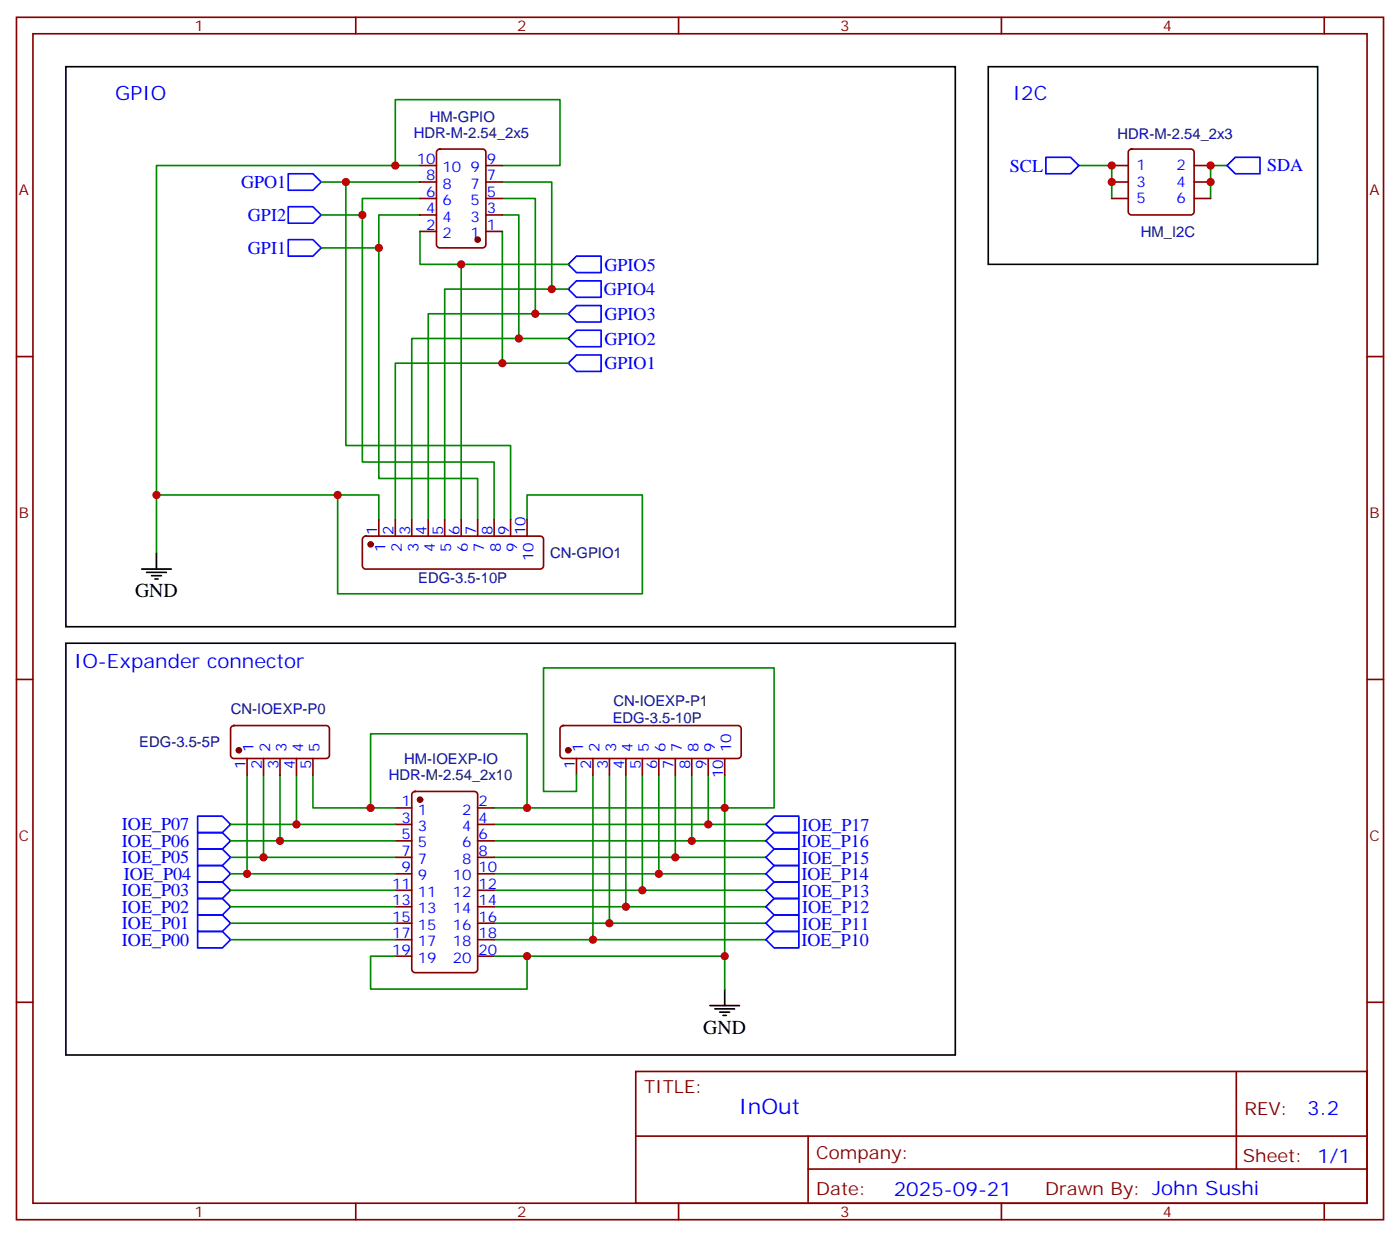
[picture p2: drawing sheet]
<svg xmlns="http://www.w3.org/2000/svg" width="300mm" height="265mm" viewBox="0 0 300 265" stroke-linecap="round" stroke-linejoin="round" font-family="sans-serif">
<g fill="none" stroke="#870000" stroke-width=".35">
<path d="M3.5 3.7h292.8v257.5h-292.8zM7.1 7.2h285.7v250.5h-285.7zM76.2 3.7v3.5M145.3 3.7v3.5M214.5 3.7v3.5M283.6 3.7v3.5M90 35.5h3.5M90 39h3.5M93.7 32.1l.5-.2h9.2a.71 .71 0 0 1 .7 .7v19.8a.76 .76 0 0 1-.7 .7h-9.2a.76 .76 0 0 1-.7-.7v-19.8zM104.1 35.5h3.5M104.1 39h3.5M238.1 35.5h3.6"/>
<path d="M238.1 39h3.6M241.9 32.1l.5-.2h12.7a.71 .71 0 0 1 .7 .7v12.7a.76 .76 0 0 1-.7 .7h-12.7a.76 .76 0 0 1-.7-.7v-12.7zM255.8 35.5h3.5M255.8 39h3.5M90 42.5h3.5M90 49.6h3.5M90 46h3.5M104.1 42.5h3.5M104.1 49.6h3.5M104.1 46h3.5M238.1 42.5h3.6M255.8 42.5h3.5"/>
<path d="M3.5 76.4h3.6M292.8 76.4h3.5M77.8 115l.5-.2h37.4a.71 .71 0 0 1 .7 .7v5.7a.76 .76 0 0 1-.7 .7h-37.4a.76 .76 0 0 1-.7-.7v-5.7zM81.1 111.3v3.5M84.7 111.3v3.5M88.2 111.3v3.5M91.7 111.3v3.5M95.2 111.3v3.5M98.8 111.3v3.5M102.3 111.3v3.5M105.8 111.3v3.5M109.4 111.3v3.5"/>
<path d="M112.9 111.3v3.5M3.5 145.5h3.6M49.6 155.6l.5-.2h19.7a.71 .71 0 0 1 .8 .7v5.6a.76 .76 0 0 1-.8 .8h-19.7a.76 .76 0 0 1-.7-.8v-5.6zM120.2 155.6l.4-.2h37.4a.71 .71 0 0 1 .7 .7v5.6a.76 .76 0 0 1-.7 .8h-37.4a.76 .76 0 0 1-.7-.8v-5.6zM292.8 145.5h3.5M52.9 162.5v3.5M56.4 162.5v3.5M60 162.5v3.5M63.5 162.5v3.5M67 162.5v3.5M84.7 173h3.5M84.7 176.6h3.5"/>
<path d="M88.4 169.7l.5-.2h12.7a.71 .71 0 0 1 .7 .7v37.4a.76 .76 0 0 1-.7 .7h-12.7a.76 .76 0 0 1-.7-.7v-37.4zM102.3 173h3.5M102.3 176.6h3.5M123.5 162.5v3.5M127 162.5v3.5M130.5 162.5v3.5M134.1 162.5v3.5M137.6 162.5v3.5M141.1 162.5v3.5M144.6 162.5v3.5M148.2 162.5v3.5M151.7 162.5v3.5"/>
<path d="M155.2 162.5v3.5M84.7 180.1h3.5M84.7 197.7h3.5M84.7 183.6h3.5M84.7 194.2h3.5M84.7 187.1h3.5M84.7 190.7h3.5M102.3 180.1h3.5M102.3 197.7h3.5M102.3 183.6h3.5M102.3 194.2h3.5M102.3 187.1h3.5"/>
<path d="M102.3 190.7h3.5M3.5 214.7h3.6M84.7 204.8h3.5M84.7 201.3h3.5M102.3 204.8h3.5M102.3 201.3h3.5M292.8 214.7h3.5M136.2 229.5h156.6v28.2h-156.6zM264.8 229.5v20.9M76.2 257.7v3.5M136.2 243.3h156.5M145.3 257.7v3.5"/>
<path d="M173.1 250.4h119.6M173.1 243.3v14.1M214.5 257.7v3.5M283.6 257.7v3.5"/>
</g>
<g fill="none" stroke="#00f" stroke-width=".35">
<path d="M61.7 37.2h5.3l1.8 1.8-1.8 1.7h-5.3zM224 33.7h5.3l1.8 1.8-1.8 1.7h-5.3zM262.8 35.5l1.8-1.8h5.3v3.5h-5.3zM61.7 51.3h5.3l1.8 1.8-1.8 1.8h-5.3zM61.7 44.3h5.3l1.8 1.7-1.8 1.8h-5.3zM121.7 56.6l1.8-1.7h5.3v3.5h-5.3zM121.7 67.2l1.8-1.8h5.3v3.6h-5.3zM121.7 72.5l1.8-1.8h5.3v3.6h-5.3zM123.5 76h5.3v3.6h-5.3l-1.8-1.8zM123.5 60.1h5.3v3.6h-5.3l-1.8-1.8zM42.3 178.3h5.3l1.8 1.8-1.8 1.8h-5.3zM42.3 174.8h5.3l1.8 1.8-1.8 1.7h-5.3z"/>
<path d="M164 176.6l1.8-1.8h5.3v3.5h-5.3zM42.3 199.5h5.3l1.8 1.8-1.8 1.7h-5.3zM42.3 196h5.3l1.8 1.7-1.8 1.8h-5.3zM42.3 192.4h5.3l1.8 1.8-1.8 1.8h-5.3zM42.3 188.9h5.3l1.8 1.8-1.8 1.7h-5.3zM42.3 185.4h5.3l1.8 1.7-1.8 1.8h-5.3zM42.3 181.9h5.3l1.8 1.7-1.8 1.8h-5.3zM164 180.1l1.8-1.8h5.3v3.6h-5.3zM164 183.6l1.8-1.7h5.3v3.5h-5.3zM164 187.1l1.8-1.7h5.3v3.5h-5.3zM164 194.2l1.8-1.8h5.3v3.6h-5.3zM165.8 188.9h5.3v3.5h-5.3l-1.8-1.7z"/>
<path d="M165.8 196h5.3v3.5h-5.3l-1.8-1.8zM164 201.3l1.8-1.8h5.3v3.5h-5.3z"/>
</g>
<g fill="none" stroke="#008700" stroke-width=".35">
<path d="M68.8 39h21.2M74.1 39v56.4h35.3v15.9M84.7 35.5v-14.2h35.2v14.2h-12.3M90 35.5h-56.5v82.9M107.6 39h10.6v22.9h3.5M231.1 35.5h7v7M262.8 35.5h-3.5v7M77.6 46v53h28.2v12.3M81.1 53.1v49.4h21.2v8.8M90 49.6v7h31.7M90 42.5h-12.4v3.5h-8.8M90 46h-8.9v7.1h-12.3"/>
<path d="M98.8 56.6v54.7M107.6 49.6v28.2h14.1M107.6 46h3.5v26.5h10.6M107.6 42.5h7.1v24.7h7M107.6 77.8h-22.9v33.5M111.1 72.5h-22.9v38.8M114.7 67.2h-23v44.1M118.2 61.9h-23v49.4M33.5 106h47.6v5.3M72.3 106v21.2h65.3v-21.2h-24.7v5.3M49.4 176.6h35.3M52.9 166v21.1"/>
<path d="M56.4 166v17.6M60 166v14.1M63.5 166v10.6M67 166v7h12.4M84.7 173h-5.3v-15.8h33.5v15.8h-7.1M105.8 176.6h58.2M112.9 173h42.3v31.8M123.5 166v3.5h-7.1v-26.4h49.4v29.9h-10.6v-7M127 166v35.3M130.5 166v31.7M134.1 166v28.2M137.6 166v24.7"/>
<path d="M141.1 166v21.1M144.6 166v17.6M148.2 166v14.1M151.7 166v10.6M49.4 180.1h35.3M49.4 183.6h35.3M49.4 187.1h35.3M49.4 190.7h35.3M49.4 194.2h35.3M49.4 197.7h35.3M105.8 180.1h58.2M105.8 183.6h58.2"/>
<path d="M105.8 187.1h58.2M105.8 190.7h58.2M105.8 194.2h58.2M105.8 197.7h58.2M49.4 201.3h35.3M84.7 204.8h-5.3v7h33.5v-7M105.8 204.8h49.4v7M105.8 201.3h58.2"/>
</g>
<g fill="none" stroke="#000" stroke-width=".35">
<path d="M14.1 14.3h190.5v119.9h-190.5zM211.7 14.3h70.5v42.3h-70.5zM33.5 118.4v3.5M14.1 137.8h190.5v88.2h-190.5zM30.3 121.9h6.4M31.4 122.6h4.2M32.5 123.3h2.1M33.2 124h.7M152 215.4h6.4M153.1 216.1h4.2M154.2 216.8h2.1M154.9 217.5h.7"/>
<path d="M155.2 211.8v3.6"/>
</g>
<g fill="#870000" stroke="#870000" stroke-width=".35">
<circle cx="90" cy="171.3" r=".53"/>
<circle cx="102.3" cy="51.3" r=".53"/>
<circle cx="79.4" cy="116.6" r=".53"/>
<circle cx="51.2" cy="160.7" r=".53"/>
<circle cx="121.7" cy="160.7" r=".53"/>
</g>
<g fill="#c00">
<circle cx="112.9" cy="204.8" r=".88"/>
<circle cx="155.2" cy="204.8" r=".88"/>
<circle cx="112.9" cy="173" r=".88"/>
<circle cx="238.1" cy="35.5" r=".88"/>
<circle cx="238.1" cy="39" r=".88"/>
<circle cx="259.3" cy="35.5" r=".88"/>
<circle cx="259.3" cy="39" r=".88"/>
<circle cx="84.7" cy="35.5" r=".88"/>
<circle cx="107.6" cy="77.8" r=".88"/>
<circle cx="111.1" cy="72.5" r=".88"/>
<circle cx="114.7" cy="67.2" r=".88"/>
<circle cx="118.2" cy="61.9" r=".88"/>
<circle cx="98.8" cy="56.6" r=".88"/>
<circle cx="81.1" cy="53.1" r=".88"/>
<circle cx="77.6" cy="46" r=".88"/>
<circle cx="74.1" cy="39" r=".88"/>
<circle cx="33.5" cy="106" r=".88"/>
<circle cx="72.3" cy="106" r=".88"/>
<circle cx="155.2" cy="173" r=".88"/>
<circle cx="127" cy="201.3" r=".88"/>
<circle cx="130.5" cy="197.7" r=".88"/>
<circle cx="134.1" cy="194.2" r=".88"/>
<circle cx="137.6" cy="190.7" r=".88"/>
<circle cx="141.1" cy="187.1" r=".88"/>
<circle cx="144.6" cy="183.6" r=".88"/>
<circle cx="148.2" cy="180.1" r=".88"/>
<circle cx="151.7" cy="176.6" r=".88"/>
<circle cx="52.9" cy="187.1" r=".88"/>
<circle cx="56.4" cy="183.6" r=".88"/>
<circle cx="60" cy="180.1" r=".88"/>
<circle cx="63.5" cy="176.6" r=".88"/>
<circle cx="79.4" cy="173" r=".88"/>
</g>
<text font-size="4.6" fill="#00f" x="158.3" y="238.5">InOut</text>
<g font-size="4.2" fill="#00f">
<text x="24.7" y="21.3">GPIO</text>
<text x="217" y="21.3">I2C</text>
<text x="15.9" y="143.1">IO-Expander connector</text>
<text x="280" y="238.7">3.2</text>
<text x="191.4" y="256.1">2025-09-21</text>
</g>
<g font-size="4.2">
<text x="28.9" y="128">GND</text>
<text x="150.6" y="221.5">GND</text>
</g>
<g font-size="3.9" fill="#00f">
<text x="51.6" y="40.3">GPO1</text>
<text x="216.3" y="36.8">SCL</text>
<text x="271.4" y="36.7">SDA</text>
<text x="53.1" y="47.3">GPI2</text>
<text x="53.1" y="54.4">GPI1</text>
<text x="129.5" y="58">GPIO5</text>
<text x="129.3" y="63.3">GPIO4</text>
<text x="129.5" y="68.6">GPIO3</text>
<text x="129.5" y="73.8">GPIO2</text>
<text x="129.5" y="79.1">GPIO1</text>
<text x="26.1" y="177.8">IOE_P07</text>
<text x="171.8" y="177.9">IOE_P17</text>
<text x="26.1" y="184.9">IOE_P05</text>
<text x="26.1" y="181.4">IOE_P06</text>
<text x="171.7" y="181.4">IOE_P16</text>
<text x="171.8" y="185">IOE_P15</text>
<text x="26.1" y="191.9">IOE_P03</text>
<text x="26.5" y="188.4">IOE_P04</text>
<text x="171.7" y="188.5">IOE_P14</text>
<text x="26.1" y="195.5">IOE_P02</text>
<text x="171.8" y="192">IOE_P13</text>
<text x="171.8" y="195.6">IOE_P12</text>
<text x="26.1" y="202.5">IOE_P00</text>
<text x="26.1" y="199">IOE_P01</text>
<text x="171.7" y="202.6">IOE_P10</text>
<text x="171.8" y="199.1">IOE_P11</text>
</g>
<g font-size="3.9" fill="#800">
<text x="137.9" y="234.1">TITLE:</text>
<text x="266.6" y="238.7">REV:</text>
<text x="174.8" y="248.3">Company:</text>
<text x="266.2" y="248.9">Sheet: 1/1</text>
<text x="174.8" y="255.9">Date:</text>
<text x="223.9" y="256">Drawn By: John Sushi</text>
</g>
<g font-size="3.2" fill="#800">
<text x="41.6" y="6.7">1</text>
<text x="110.8" y="6.7">2</text>
<text x="179.9" y="6.7">3</text>
<text x="249.1" y="6.7">4</text>
<text x="4.1" y="41.8">A</text>
<text x="293.3" y="41.8">A</text>
<text x="4.1" y="110.9">B</text>
<text x="293.3" y="110.9">B</text>
<text x="4.1" y="180.1">C</text>
<text x="293.3" y="180.1">C</text>
<text x="41.6" y="260.7">1</text>
<text x="110.8" y="260.7">2</text>
<text x="179.9" y="260.7">3</text>
<text x="249.1" y="260.7">4</text>
</g>
<g font-size="3.2" fill="#000080">
<text x="88.6" y="29.6">HDR-M-2.54_2x5</text>
<text x="92.1" y="26.1">HM-GPIO</text>
<text x="239.4" y="29.7">HDR-M-2.54_2x3</text>
<text x="244.4" y="50.8">HM_I2C</text>
<text x="117.8" y="119.5">CN-GPIO1</text>
<text x="89.6" y="124.9">EDG-3.5-10P</text>
<text x="49.5" y="153">CN-IOEXP-P0</text>
<text x="131.2" y="154.8">EDG-3.5-10P</text>
<text x="131.4" y="151.3">CN-IOEXP-P1</text>
<text x="29.8" y="160.1">EDG-3.5-5P</text>
<text x="83.3" y="167.1">HDR-M-2.54_2x10</text>
<text x="86.6" y="163.6">HM-IOEXP-IO</text>
</g>
<g font-size="3.2" fill="#00f">
<text x="89.3" y="35.1">10</text>
<text x="104.2" y="35.1">9</text>
<text x="91.3" y="38.6">8</text>
<text x="94.8" y="36.9">10</text>
<text x="94.8" y="40.4">8</text>
<text x="100.7" y="40.4">7</text>
<text x="100.7" y="36.9">9</text>
<text x="104.2" y="38.6">7</text>
<text x="243.4" y="36.5">1</text>
<text x="243.4" y="40">3</text>
<text x="252" y="36.5">2</text>
<text x="252" y="40">4</text>
<text x="91.3" y="42.2">6</text>
<text x="91.3" y="45.7">4</text>
<text x="94.8" y="43.9">6</text>
<text x="94.8" y="47.4">4</text>
<text x="100.7" y="47.4">3</text>
<text x="100.7" y="43.9">5</text>
<text x="104.2" y="45.7">3</text>
<text x="104.2" y="42.2">5</text>
<text x="243.4" y="43.6">5</text>
<text x="252" y="43.6">6</text>
<text x="91.3" y="49.2">2</text>
<text x="94.8" y="51">2</text>
<text x="100.7" y="51">1</text>
<text x="104.2" y="49.2">1</text>
<text x="80.8" y="114.7" transform="rotate(-90 80.8 114.7)">1</text>
<text x="82.5" y="118.1" transform="rotate(-90 82.5 118.1)">1</text>
<text x="84.3" y="114.7" transform="rotate(-90 84.3 114.7)">2</text>
<text x="86.1" y="118.1" transform="rotate(-90 86.1 118.1)">2</text>
<text x="87.8" y="114.7" transform="rotate(-90 87.8 114.7)">3</text>
<text x="89.6" y="118.1" transform="rotate(-90 89.6 118.1)">3</text>
<text x="91.4" y="114.7" transform="rotate(-90 91.4 114.7)">4</text>
<text x="93.1" y="118.1" transform="rotate(-90 93.1 118.1)">4</text>
<text x="94.9" y="114.7" transform="rotate(-90 94.9 114.7)">5</text>
<text x="96.7" y="118.1" transform="rotate(-90 96.7 118.1)">5</text>
<text x="98.4" y="114.7" transform="rotate(-90 98.4 114.7)">6</text>
<text x="100.2" y="118.1" transform="rotate(-90 100.2 118.1)">6</text>
<text x="102" y="114.7" transform="rotate(-90 102 114.7)">7</text>
<text x="103.7" y="118.1" transform="rotate(-90 103.7 118.1)">7</text>
<text x="105.5" y="114.7" transform="rotate(-90 105.5 114.7)">8</text>
<text x="107.2" y="118.1" transform="rotate(-90 107.2 118.1)">8</text>
<text x="109" y="114.7" transform="rotate(-90 109 114.7)">9</text>
<text x="110.8" y="118.1" transform="rotate(-90 110.8 118.1)">9</text>
<text x="112.5" y="114.7" transform="rotate(-90 112.5 114.7)">10</text>
<text x="114.3" y="120.2" transform="rotate(-90 114.3 120.2)">10</text>
<text x="54.3" y="161.1" transform="rotate(-90 54.3 161.1)">1</text>
<text x="57.9" y="161.1" transform="rotate(-90 57.9 161.1)">2</text>
<text x="61.4" y="161.1" transform="rotate(-90 61.4 161.1)">3</text>
<text x="64.9" y="161.1" transform="rotate(-90 64.9 161.1)">4</text>
<text x="68.4" y="161.1" transform="rotate(-90 68.4 161.1)">5</text>
<text x="124.9" y="161.1" transform="rotate(-90 124.9 161.1)">1</text>
<text x="128.4" y="161.1" transform="rotate(-90 128.4 161.1)">2</text>
<text x="131.9" y="161.1" transform="rotate(-90 131.9 161.1)">3</text>
<text x="135.5" y="161.1" transform="rotate(-90 135.5 161.1)">4</text>
<text x="139" y="161.1" transform="rotate(-90 139 161.1)">5</text>
<text x="142.5" y="161.1" transform="rotate(-90 142.5 161.1)">6</text>
<text x="146" y="161.1" transform="rotate(-90 146 161.1)">7</text>
<text x="149.6" y="161.1" transform="rotate(-90 149.6 161.1)">8</text>
<text x="153.1" y="161.1" transform="rotate(-90 153.1 161.1)">9</text>
<text x="156.6" y="161.1" transform="rotate(-90 156.6 161.1)">10</text>
<text x="52.6" y="164.6" transform="rotate(-90 52.6 164.6)">1</text>
<text x="56.1" y="164.6" transform="rotate(-90 56.1 164.6)">2</text>
<text x="59.6" y="164.6" transform="rotate(-90 59.6 164.6)">3</text>
<text x="63.1" y="164.6" transform="rotate(-90 63.1 164.6)">4</text>
<text x="66.7" y="164.6" transform="rotate(-90 66.7 164.6)">5</text>
<text x="123.1" y="164.6" transform="rotate(-90 123.1 164.6)">1</text>
<text x="126.6" y="164.6" transform="rotate(-90 126.6 164.6)">2</text>
<text x="130.2" y="164.6" transform="rotate(-90 130.2 164.6)">3</text>
<text x="133.7" y="164.6" transform="rotate(-90 133.7 164.6)">4</text>
<text x="137.2" y="164.6" transform="rotate(-90 137.2 164.6)">5</text>
<text x="140.8" y="164.6" transform="rotate(-90 140.8 164.6)">6</text>
<text x="144.3" y="164.6" transform="rotate(-90 144.3 164.6)">7</text>
<text x="147.8" y="164.6" transform="rotate(-90 147.8 164.6)">8</text>
<text x="151.3" y="164.6" transform="rotate(-90 151.3 164.6)">9</text>
<text x="154.9" y="166.7" transform="rotate(-90 154.9 166.7)">10</text>
<text x="86" y="172.7">1</text>
<text x="102.5" y="172.7">2</text>
<text x="86" y="176.2">3</text>
<text x="86" y="179.7">5</text>
<text x="89.5" y="174.4">1</text>
<text x="89.5" y="178">3</text>
<text x="99" y="178">4</text>
<text x="99" y="174.4">2</text>
<text x="102.5" y="179.7">6</text>
<text x="102.5" y="176.2">4</text>
<text x="86" y="183.3">7</text>
<text x="89.5" y="181.5">5</text>
<text x="89.5" y="185">7</text>
<text x="99" y="185">8</text>
<text x="99" y="181.5">6</text>
<text x="102.5" y="183.3">8</text>
<text x="84" y="190.3">11</text>
<text x="86" y="186.8">9</text>
<text x="89.5" y="188.6">9</text>
<text x="97" y="188.6">10</text>
<text x="102.5" y="190.3">12</text>
<text x="102.5" y="186.8">10</text>
<text x="84" y="193.9">13</text>
<text x="84" y="197.4">15</text>
<text x="89.5" y="192.1">11</text>
<text x="89.5" y="195.6">13</text>
<text x="97" y="195.6">14</text>
<text x="97" y="192.1">12</text>
<text x="102.5" y="197.4">16</text>
<text x="102.5" y="193.9">14</text>
<text x="84" y="200.9">17</text>
<text x="89.5" y="199.1">15</text>
<text x="89.5" y="202.7">17</text>
<text x="97" y="202.7">18</text>
<text x="97" y="199.1">16</text>
<text x="102.5" y="200.9">18</text>
<text x="84" y="204.4">19</text>
<text x="89.5" y="206.2">19</text>
<text x="97" y="206.2">20</text>
<text x="102.5" y="204.4">20</text>
</g>
</svg>
